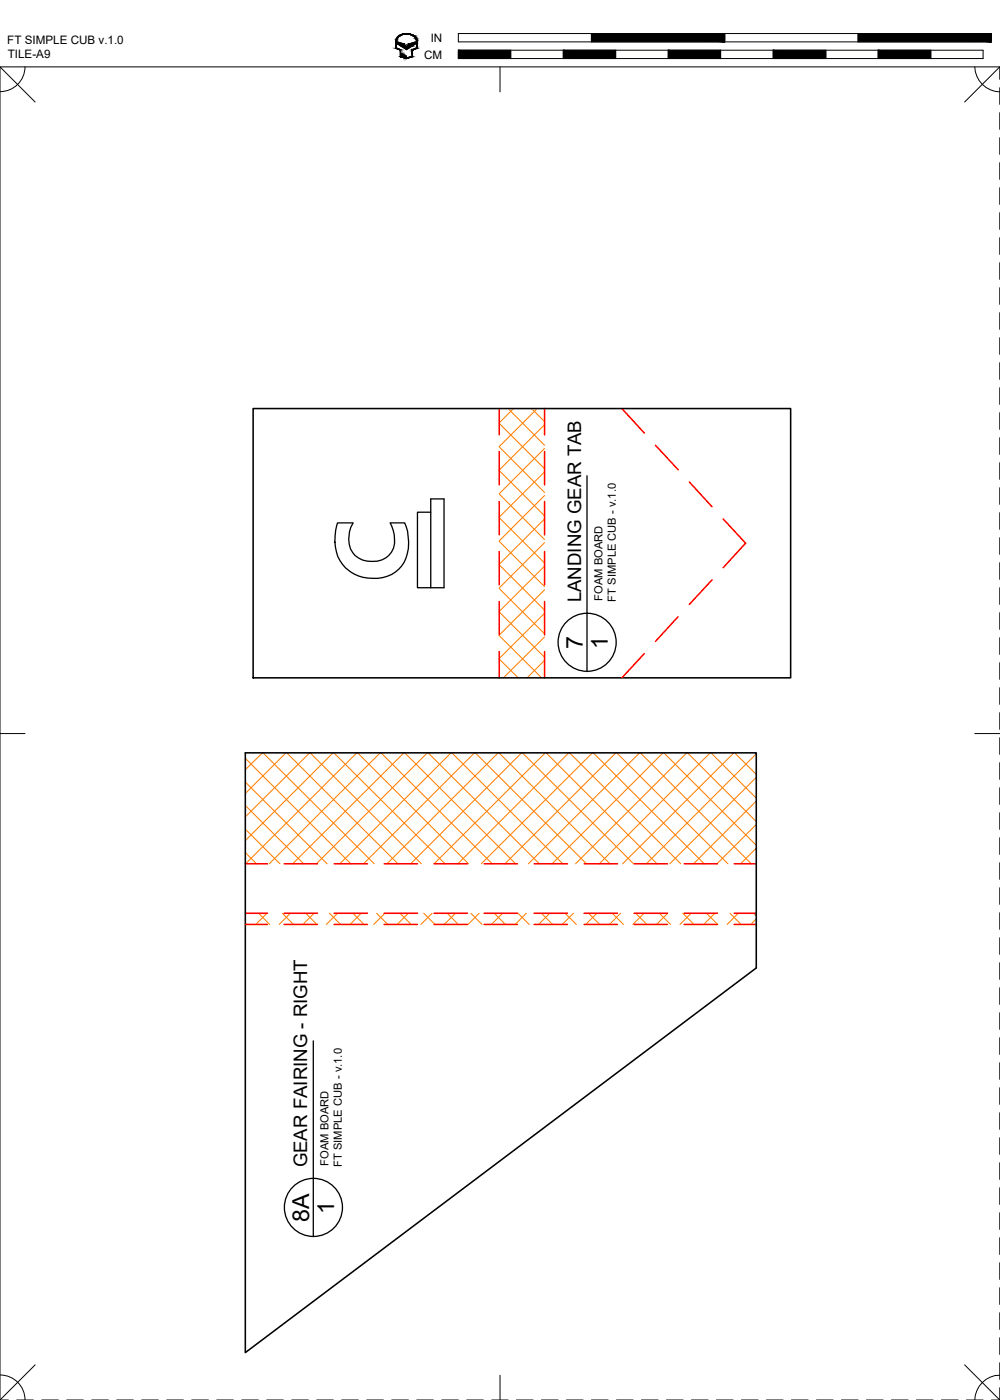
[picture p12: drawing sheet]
<svg xmlns="http://www.w3.org/2000/svg" width="190mm" height="267mm" viewBox="0 0 190 267" stroke-linecap="round" stroke-linejoin="round" font-family="sans-serif">
<!-- layer: 06 CAVITY -->
<g fill="none" stroke="#ff7f00" stroke-width=".2">
<path d="M96.8 77.8l6.9 7M97.8 77.8l-2.7 2.8M101.3 77.8l2.4 2.5M102.3 77.8l-7.2 7.3M95.1 98.6l8.6 8.6M95.1 94.1l8.6 8.7M95.1 89.6l8.6 8.7M95.1 85.1l8.6 8.7M95.1 80.7l8.6 8.6M103.7 80.9l-8.6 8.6M103.7 85.4l-8.6 8.7M103.7 89.9l-8.6 8.6"/>
<path d="M103.7 94.4l-8.6 8.6M103.7 98.9l-8.6 8.6M95.1 116.6l8.6 8.6M95.1 112.1l8.6 8.6M95.1 107.6l8.6 8.6M95.1 103.1l8.6 8.7M103.7 103.4l-8.6 8.6M103.7 107.8l-8.6 8.7M103.7 112.4l-8.6 8.6M103.7 116.8l-8.6 8.7M95.1 125.6l3.6 3.5M95.1 121.1l8.1 8"/>
<path d="M103.7 121.3l-7.8 7.8M103.7 125.8l-3.3 3.3M46.7 158l6.6 6.6M46.7 153.4l11.1 11.2M46.7 149l15.6 15.6M46.7 144.5l20.1 20.1M50 143.4l-3.3 3.2M50.1 143.4l21.2 21.2M54.5 143.4l-7.8 7.8M54.6 143.4l21.2 21.2M59 143.4l-12.3 12.2M59.1 143.4l21.2 21.2"/>
<path d="M63.5 143.4l-16.8 16.7M63.6 143.4l21.2 21.2M68 143.4l-21.2 21.2M68.1 143.4l21.2 21.2M72.4 143.4l-21.1 21.2M72.6 143.4l21.2 21.2M76.9 143.4l-21.1 21.2M77.1 143.4l21.1 21.2M81.4 143.4l-21.1 21.2M81.6 143.4l21.1 21.2M85.9 143.4l-21.2 21.2M86.1 143.4l21.1 21.2"/>
<path d="M90.4 143.4l-21.1 21.2M90.5 143.4l21.2 21.2M94.9 143.4l-21.2 21.2M95.1 143.4l21.1 21.2M99.4 143.4l-21.2 21.2M99.5 143.4l21.2 21.2M103.9 143.4l-21.2 21.2M104 143.4l21.2 21.2M108.4 143.4l-21.2 21.2M108.5 143.4l21.2 21.2M112.9 143.4l-21.2 21.2M113 143.4l21.1 21.2"/>
<path d="M117.3 143.4l-21.1 21.2M117.5 143.4l21.2 21.2M121.8 143.4l-21.1 21.2M122 143.4l21.1 21.2M126.3 143.4l-21.1 21.2M126.5 143.4l17.6 17.6M130.8 143.4l-21.2 21.2M131 143.4l13.1 13.1M135.3 143.4l-21.1 21.2M135.4 143.4l8.7 8.6M139.8 143.4l-21.2 21.2M140 143.4l4.1 4.1"/>
<path d="M144.1 143.6l-21 21M144.1 148.1l-16.5 16.5M144.1 152.6l-12 12M144.1 157.1l-7.5 7.5M46.7 175.9l.2 .2M46.7 162.4l2.2 2.2M49.3 174l2.1 2.1M50.9 174l-2.2 2.1M53.8 174l2.1 2.1M55.3 174l-2.1 2.1M58.2 174l2.2 2.1M59.8 174l-2.1 2.1"/>
<path d="M62.8 174l2.1 2.1M64.3 174l-2.1 2.1M67.2 174l2.2 2.1M68.8 174l-2.1 2.1M71.7 174l2.2 2.1M73.3 174l-2.1 2.1M76.2 174l2.1 2.1M77.8 174l-2.1 2.1M80.7 174l2.2 2.1M82.3 174l-2.1 2.1M85.2 174l2.1 2.1M86.8 174l-2.2 2.1"/>
<path d="M89.7 174l2.1 2.1M91.3 174l-2.1 2.1M94.2 174l2.1 2.1M95.7 174l-2.1 2.1M98.7 174l2.1 2.1M100.3 174l-2.2 2.1M103.1 174l2.2 2.1M104.7 174l-2.1 2.1M107.7 174l2.1 2.1M109.2 174l-2.1 2.1M112.1 174l2.2 2.1M113.7 174l-2.1 2.1"/>
<path d="M116.6 174l2.2 2.1M118.2 174l-2.1 2.1M121.1 174l2.1 2.1M122.7 174l-2.1 2.1M125.6 174l2.1 2.1M127.2 174l-2.1 2.1M130.1 174l2.1 2.1M131.7 174l-2.2 2.1M134.6 174l2.1 2.1M136.2 174l-2.2 2.1M139.1 174l2.1 2.1M140.6 174l-2.1 2.1"/>
<path d="M143.6 174l.5 .5M144.1 161.6l-3 3M144.1 175l-1.1 1.1"/>
</g>
<!-- layer: 02 SCORE -->
<g fill="none" stroke="#f00" stroke-width=".3">
<path d="M95.1 77.8v5M103.7 77.8v5M118.5 77.8l4.2 4.7M95.1 86v6.4M95.1 95.5v6.4M103.7 86v6.4M103.7 95.5v6.4M124.9 84.8l4.3 4.7M131.3 91.8l4.3 4.7M137.8 98.9l4.2 4.6-4.2 4.6M95.1 105.1v6.3M95.1 114.6v6.3"/>
<path d="M103.7 105.1v6.3M103.7 114.6v6.3M129.2 117.5l-4.3 4.7M135.6 110.5l-4.3 4.6M95.1 124.1v5M103.7 124.1v5M122.7 124.5l-4.2 4.6M46.7 174h4.3M46.7 164.6h4.3M46.7 176.1h4.3M54.1 174h6.4M54.1 164.6h6.4"/>
<path d="M54.1 176.1h6.4M63.7 174h6.3M63.7 164.6h6.3M63.7 176.1h6.3M73.2 174h6.3M73.2 164.6h6.3M73.2 176.1h6.3M82.7 174h6.4M82.7 164.6h6.4M82.7 176.1h6.4M92.2 174h6.4M92.2 164.6h6.4"/>
<path d="M92.2 176.1h6.4M101.8 174h6.3M101.8 164.6h6.3M101.8 176.1h6.3M111.3 174h6.3M111.3 164.6h6.3M111.3 176.1h6.3M120.8 174h6.4M120.8 164.6h6.4M120.8 176.1h6.4M130.3 174h6.4M130.3 164.6h6.4"/>
<path d="M130.3 176.1h6.4M139.9 174h4.2M139.9 164.6h4.2M139.9 176.1h4.2"/>
</g>
<!-- layer: 01 CUT -->
<path d="M48.2 77.8h102.4v51.3h-102.4zM46.7 143.4h97.4v41l-97.4 73.3z" fill="none" stroke="#000" stroke-width=".3"/>
<!-- layer: 23 NOTES -->
<g fill="none" stroke="#000" stroke-width=".25">
<path d="M64.3 99.6h3a5.3 5.3 0 0 0 .3 6.2 5.1 5.1 0 0 0 6.4 .1 4.9 4.9 0 0 0 .6-5.7l-.3-.6h2.8a8.8 8.8 0 0 1-.6 8.2 7.3 7.3 0 0 1-8.2 1.9 7 7 0 0 1-4.5-7.8zM82.1 97.6h-2.6v14.4h5.1v-17h-2.5v17M111.8 90.6v37.3M59.7 198.3v37.3"/>
<circle cx="111.8" cy="122.4" r="5.5"/>
<circle cx="59.7" cy="230" r="5.5"/>
</g>
<!-- layer: 22 TILED -->
<g fill="none" stroke="#000" stroke-width=".19">
<path d="M0 12.7l6.7 6.7M4.8 12.7a4.7 4.7 0 0 1-4.8 4.8M75.6 7.9a2 2 0 0 1 3.2-1l.5 .6 .1 1.7-.9 .3v1.3l-1.1 .2-.1-.3v.3h-.2v-.4h-.1v.3h-.1v-.5h-.1v.5l-.2-.1v-.6h-.1v.6h-.1v-1.3l-.9-.3v-1.3M75.7 8l1.3 .4 .2 .4h.4l.2-.4 1.4-.4v.3l-1.8 1.2-1.7-1.2zM75.8 7a2.26 2.26 0 0 1 3.6 .6l.1 1.6-.9 .4v1.2l-1.2 .4-1.1-.4v-1.3l-.9-.3a2.64 2.64 0 0 1 .4-2.2zM87.3 6.4h101.6v1.6h-101.6zM87.3 9.6h100v1.6h-100zM95.3 12.7v4.8M97.3 9.6v1.6M107.3 9.6v1.6M112.7 6.4v1.6M117.3 9.6v1.6"/>
<path d="M127.3 9.6v1.6M137.3 9.6v1.6M138.1 6.4v1.6M147.3 9.6v1.6M157.3 9.6v1.6M163.5 6.4v1.6M167.3 9.6v1.6M177.3 9.6v1.6M185.7 12.7a4.9 4.9 0 0 0 4.8 4.8M190.5 15.1v-2.4h-190.5v254M190.5 12.7l-6.7 6.7M190.5 16.7v3.2"/>
<path d="M190.5 21.5v3.1M190.5 26.2v3.2M190.5 31v3.2M190.5 35.8v3.1M190.5 40.5v3.2M190.5 45.3v3.2M190.5 50v3.2M190.5 54.8v3.2M190.5 59.6v3.1M190.5 64.3v3.2M190.5 69.1v3.2M190.5 73.9v3.1"/>
<path d="M190.5 78.6v3.2M190.5 83.4v3.2M190.5 88.1v3.2M190.5 92.9v3.2M190.5 97.7v3.1M190.5 102.4v3.2M190.5 107.2v3.2M190.5 112v3.1M190.5 116.7v3.2M0 139.7h4.8M185.7 139.7h4.8M190.5 121.5v3.2"/>
<path d="M190.5 126.3v3.1M190.5 131v3.2M190.5 135.8v3.2M190.5 140.5v3.2M190.5 145.3v3.2M190.5 150.1v3.1M190.5 154.8v3.2M190.5 159.6v3.2M190.5 164.4v3.1M190.5 169.1v3.2M190.5 173.9v3.2M190.5 178.6v3.2"/>
<path d="M190.5 183.4v3.2M190.5 188.2v3.1M190.5 192.9v3.2M190.5 197.7v3.2M190.5 202.5v3.1M190.5 207.2v3.2M190.5 212v3.2M190.5 216.7v3.2M190.5 221.5v3.2M190.5 226.3v3.1M190.5 231v3.2M190.5 235.8v3.2"/>
<path d="M190.5 240.6v3.1M190.5 245.3v3.2M190.5 250.1v3.2M190.5 254.8v3.2M190.5 259.6v3.2M0 266.7h1.6M0 261.9a4.7 4.7 0 0 1 4.8 4.8M3.2 266.7h3.2M6.7 260l-6.7 6.7M7.9 266.7h3.2M12.7 266.7h3.2M17.5 266.7h3.1"/>
<path d="M22.2 266.7h3.2M27 266.7h3.2M31.8 266.7h3.1M36.5 266.7h3.2M41.3 266.7h3.2M46 266.7h3.2M50.8 266.7h3.2M55.6 266.7h3.1M60.3 266.7h3.2M65.1 266.7h3.2M69.9 266.7h3.1M74.6 266.7h3.2"/>
<path d="M79.4 266.7h3.2M84.1 266.7h3.2M88.9 266.7h3.2M93.7 266.7h3.1M95.3 262v4.7M98.4 266.7h3.2M103.1 266.7h3.2M107.9 266.7h3.2M112.7 266.7h3.1M117.4 266.7h3.2M122.2 266.7h3.2M127 266.7h3.1"/>
<path d="M131.7 266.7h3.2M136.5 266.7h3.2M141.2 266.7h3.2M146 266.7h3.2M150.8 266.7h3.1M155.5 266.7h3.2M160.3 266.7h3.2M165.1 266.7h3.1M169.8 266.7h3.2M174.6 266.7h3.2M179.3 266.7h3.2M183.8 260l6.7 6.7"/>
<path d="M184.1 266.7h3.2M188.9 266.7h1.6M190.5 262a4.8 4.8 0 0 0-4.8 4.7M190.5 264.4v2.3"/>
</g>
<g fill="#000" stroke="#000" stroke-width=".19">
<path d="M75.7 8l1.1 .3h-1.1zM76.4 8.8h2.1l-1.1 .7zM77 11h.8l-.4 .2zM77 6.4h.8zM78 8.3l1.2-.3v.3z"/>
<path d="M75.4 7.9l.1 1.3v-1.3zM75.4 7.9l.1 1.3h-.1z"/>
<path d="M75.4 9.2h.3zM75.4 9.2h.3z"/>
<path d="M75.5 7.6l.1 .1zM75.5 7.6l.1 .1z"/>
<path d="M75.5 7.7v.2l.1-.2zM75.5 7.7v.2h-.1z"/>
<path d="M75.6 7.4v.2l.1-.2zM75.6 7.4l-.1 .2z"/>
<path d="M75.6 7.3h.1zM75.6 7.3l.1 .1z"/>
<path d="M75.4 9.2l1 .3zM75.4 9.2l1 .3z"/>
<path d="M75.7 7.1v.2l.1-.2zM75.7 7.1v.2h-.1z"/>
<path d="M75.8 7v.1l.1-.1zM75.8 7l-.1 .1z"/>
<path d="M75.9 6.9v.1l.1-.1zM75.8 7l.1-.1z"/>
<path d="M76 6.8v.1l.2-.1zM76 6.8l-.1 .1z"/>
<path d="M76.1 6.7l.1 .1 .1-.1zM76 6.8l.1-.1 .1 .1z"/>
<path d="M76.1 9.5h.3zM76.1 9.5h.3z"/>
<path d="M76.3 9.5l.1 1.3v-1.3zM76.3 9.5l.1 1.3h-.1z"/>
<path d="M76.3 10.8h.1zM76.3 10.8h.1z"/>
<path d="M76.5 10.8h.1zM76.5 10.8h.1z"/>
<path d="M76.3 10.8h.2zM76.3 10.8h.2z"/>
<path d="M76.3 6.6v.1l.2-.1zM76.1 6.7l.2-.1z"/>
<path d="M76.4 6.6h.2zM76.3 6.6h.2z"/>
<path d="M76.5 10.2l.1 .6v-.6zM76.5 10.2l.1 .6h-.1z"/>
<path d="M76.3 10.8h.3zM76.3 10.8h.3zM76.3 10.8h.3zM76.3 10.8h.3z"/>
<path d="M76.3 10.8h.3zM76.3 10.8h.3z"/>
<path d="M76.3 10.8l.5 .1zM76.3 10.8l.5 .1z"/>
<path d="M75.7 8.3l1.3 .1zM75.7 8.3l1.3 .1z"/>
<path d="M76.6 6.5v.1l.3-.1zM76.4 6.6l.2-.1z"/>
<path d="M76.8 10.4l.1 .4v-.4zM76.8 10.4l.1 .4h-.1z"/>
<path d="M76.8 10.8l.1 .1zM76.8 10.8l.1 .1z"/>
<path d="M76.4 10.9h.5zM76.4 10.9h.5z"/>
<path d="M76.5 10.9h.5zM76.5 10.9h.5z"/>
<path d="M77 10.9h.1zM77 10.9h.1z"/>
<path d="M75.8 8.4l1.2 .2v-.2zM75.8 8.4l1.2 .2h-.9z"/>
<path d="M76.1 8.6l1.1 .2-.2-.2zM76.1 8.6l1.1 .2h-.8z"/>
<path d="M76.6 6.5h.5zM76.6 6.5h.3z"/>
<path d="M77 10.6l.1 .3v-.3zM77 10.6l.1 .3h-.1z"/>
<path d="M76.7 10.9l.4 .1zM76.7 10.9l.4 .1z"/>
<path d="M76.8 11h.5zM76.8 11h.5z"/>
<path d="M76.7 6.5h.5zM76.6 6.5h.5z"/>
<path d="M77.3 10.7l.1 .3zM77.3 10.7l.1 .3z"/>
<path d="M77.3 11h.1zM77.3 11h.1z"/>
<path d="M76.9 11h.5zM76.9 11h.5z"/>
<path d="M77 6.4l1.1 .1zM76.7 6.5l.3-.1 1.1 .1z"/>
<path d="M77.5 11h.4zM77.4 11h.4z"/>
<path d="M77.6 6.5h.6zM77.6 6.5h.6z"/>
<path d="M77.7 6.5h.6zM77.7 6.5h.6z"/>
<path d="M78 6.5l.5 .1zM78 6.5l.5 .1z"/>
<path d="M78.3 6.6h.2zM78.3 6.6h.2z"/>
<path d="M78.3 6.6l.5 .1zM78.3 6.6l.5 .1z"/>
<path d="M78.5 9.6l.1 1.2v-1.2zM78.5 9.6l.1 1.2h-.1z"/>
<path d="M78.5 10.8h.1zM78.2 10.8h.4z"/>
<path d="M77.9 11l.7-.2h-.4zM77.5 11l.7-.2-.3 .2z"/>
<path d="M78.6 6.7l.3 .1zM78.6 6.7l.3 .1z"/>
<path d="M78.5 9.5l.1 .1 .2-.1zM78.5 9.5l.1 .1z"/>
<path d="M77.8 8.6l.7 .2 .3-.2zM77.6 8.8l.2-.2 .7 .2z"/>
<path d="M78.7 6.8l.3 .1zM78.7 6.8l.3 .1z"/>
<path d="M78.9 6.9l.2 .1zM78.9 6.9l.2 .1z"/>
<path d="M77.8 8.4l1 .2 .3-.2zM77.8 8.4l1 .2h-1z"/>
<path d="M79 7l.2 .1zM79 7l.2 .1z"/>
<path d="M79.1 7.1l.2 .2zM79.1 7.1l.2 .2z"/>
<path d="M78 8.3h1.2zM77.8 8.4h1.3z"/>
<path d="M79.2 7.3l.1 .1zM79.2 7.3l.1 .1z"/>
<path d="M79.2 7.4l.2 .2zM79.2 7.4l.2 .2z"/>
<path d="M79.3 7.6l.1 .1zM79.3 7.6l.1 .1z"/>
<path d="M79.3 7.7l.2 .2zM79.3 7.7l.2 .2z"/>
<path d="M79.4 7.9l.1 1.3v-1.3zM79.4 7.9l.1 1.3h-.1z"/>
<path d="M79.4 9.2h.1zM79.2 9.2h.3z"/>
<path d="M78.8 9.5l.7-.3h-.3zM78.5 9.5l.7-.3-.4 .3z"/>
<path d="M87.3 9.6l10 1.6v-1.6zM87.3 9.6l10 1.6h-10z"/>
<path d="M107.3 9.6l10 1.6v-1.6zM107.3 9.6l10 1.6h-10z"/>
<path d="M127.3 9.6l10 1.6v-1.6zM127.3 9.6l10 1.6h-10z"/>
<path d="M112.7 6.4l25.4 1.6v-1.6zM112.7 6.4l25.4 1.6h-25.4z"/>
<path d="M147.3 9.6l10 1.6v-1.6zM147.3 9.6l10 1.6h-10z"/>
<path d="M167.3 9.6l10 1.6v-1.6zM167.3 9.6l10 1.6h-10z"/>
<path d="M163.5 6.4l25.4 1.6v-1.6zM163.5 6.4l25.4 1.6h-25.4z"/>
</g>
<g font-size="4.4">
<text x="111" y="123.6" transform="rotate(-90 111 123.6)">7</text>
<text x="115.8" y="123.6" transform="rotate(-90 115.8 123.6)">1</text>
<text x="58.9" y="232.8" transform="rotate(-90 58.9 232.8)">8A</text>
<text x="63.7" y="231.3" transform="rotate(-90 63.7 231.3)">1</text>
</g>
<g font-size="3.5">
<text x="110.7" y="114.7" transform="rotate(-90 110.7 114.7)">LANDING GEAR TAB</text>
<text x="58.5" y="222.4" transform="rotate(-90 58.5 222.4)">GEAR FAIRING - RIGHT</text>
</g>
<g font-size="2.2">
<text x="1.4" y="8.4">FT SIMPLE CUB v.1.0</text>
<text x="1.5" y="11.1">TILE-A9</text>
<text x="80.8" y="11.2">CM</text>
<text x="82.1" y="8">IN</text>
</g>
<g font-size="2.1">
<text x="114.8" y="114.4" transform="rotate(-90 114.8 114.4)">FOAM BOARD</text>
<text x="117.3" y="114.6" transform="rotate(-90 117.3 114.6)">FT SIMPLE CUB - v.1.0</text>
<text x="62.6" y="222.1" transform="rotate(-90 62.6 222.1)">FOAM BOARD</text>
<text x="65.1" y="222.3" transform="rotate(-90 65.1 222.3)">FT SIMPLE CUB - v.1.0</text>
</g>
</svg>
